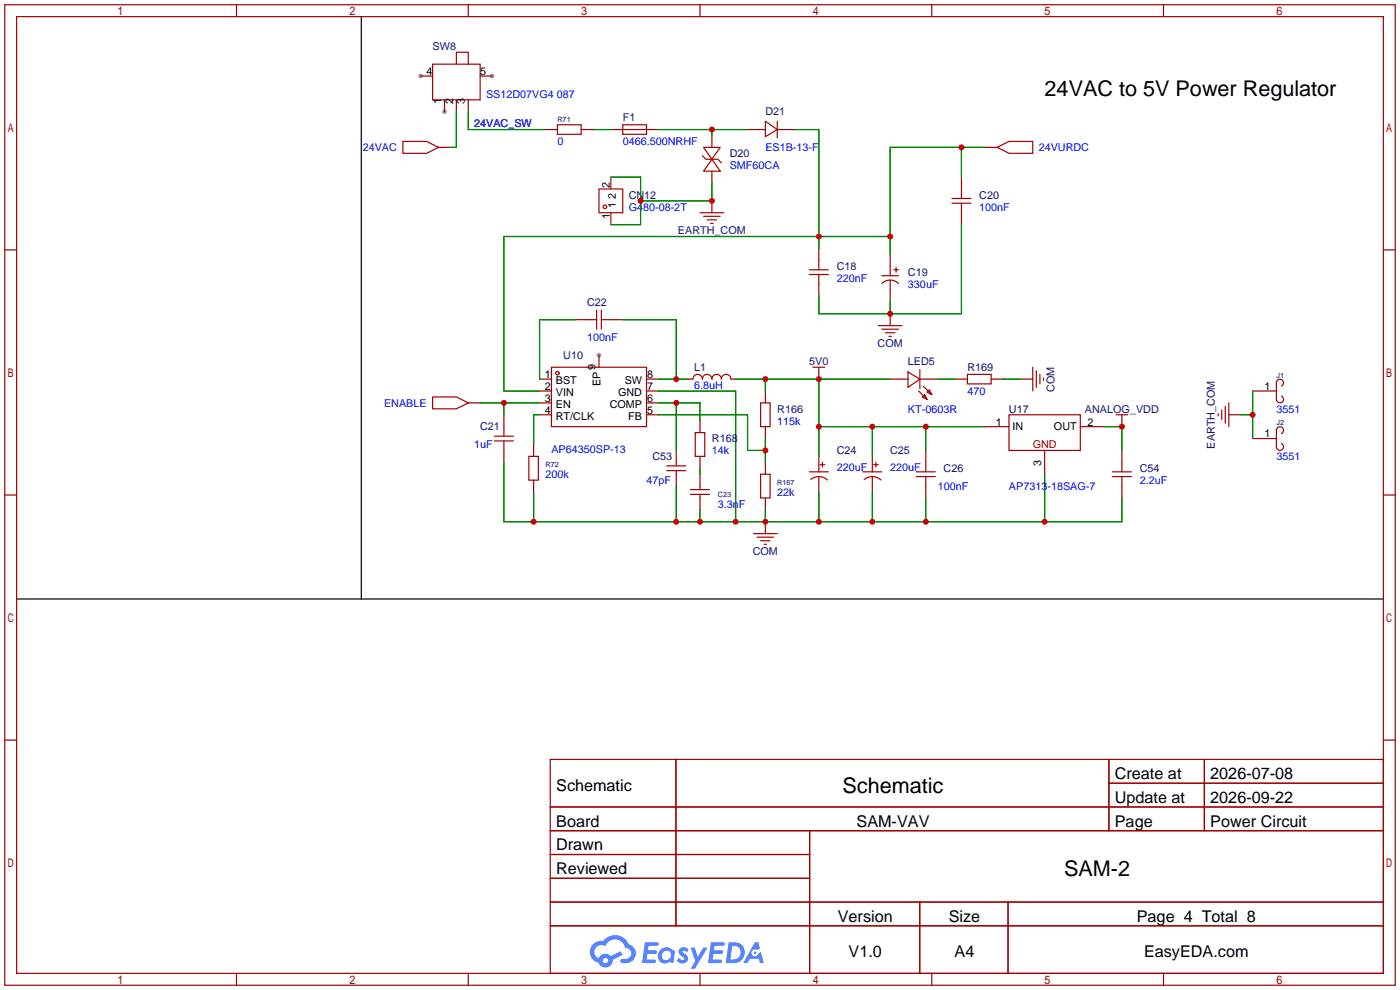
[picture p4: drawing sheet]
<svg xmlns="http://www.w3.org/2000/svg" width="299mm" height="212mm" viewBox="0 0 299 212" stroke-linecap="round" stroke-linejoin="round" font-family="sans-serif">
<g fill="#999">
<circle cx="95" cy="23.9" r=".51"/>
<circle cx="89.9" cy="16.3" r=".51"/>
<circle cx="105.2" cy="16.3" r=".51"/>
<circle cx="128" cy="75.9" r=".51"/>
</g>
<g fill="none" stroke="#a10000" stroke-width=".25">
<path d="M1 1h297.2v209.6h-297.2zM3.6 3.6h292.1v204.4h-292.1zM50.5 1v2.6M100.1 1v2.6M149.6 1v2.6M199.1 1v2.6M248.7 1v2.6M1 53.4h2.6M295.7 53.4h2.5M1 105.8h2.6M295.7 105.8h2.5M1 158.2h2.6"/>
<path d="M295.7 158.2h2.5M117.6 162.3h178.1v45.7h-178.1zM117.6 172.5h178.1M117.6 177.5h178.1M144.5 162.3v35.6M173 177.5v30.5M237 162.3v15.2M237 167.4h58.7M257.4 162.3v15.2M117.6 182.6h55.4M117.6 192.8h178.1M117.6 187.7h55.4"/>
<path d="M117.6 197.9h178.1M196.6 192.8v15.2M215.4 192.8v15.2M50.5 208v2.6M100.1 208v2.6M149.6 208v2.6M199.1 208v2.6M248.7 208v2.6"/>
</g>
<g fill="#5487ff">
<path d="M145.3 202.7a1.3 1.3 0 0 1 1.9 .3l-.4 .6a.54 .54 0 0 0-.9-.2l.1 .2a1.34 1.34 0 0 1 .9 1.8 1.47 1.47 0 0 1-2.3-.1l.5-.6 .8 .5a.31 .31 0 0 0 .4-.3 .31 .31 0 0 0-.3-.4 1.12 1.12 0 0 1-.7-1.8z"/>
<path d="M147.6 202.5h.9l.6 2 1.2-2h.9l-2.7 4.6h-.9l1-1.7z"/>
<path d="M137.8 201.4h1.7a1.31 1.31 0 0 1 1.2 .2 .4 .4 0 0 1-.3 .5l-1.8 .1-.1 .9h1.6a.4 .4 0 0 1 .4 .4 .4 .4 0 0 1-.5 .4h-1.6l-.2 1.2h1.4a.46 .46 0 0 1 .5 0 .46 .46 0 0 1 .1 .5l-.4 .2h-2.6z"/>
<path d="M151.9 201.4h1.7a1.32 1.32 0 0 1 1.2 .2 .39 .39 0 0 1-.3 .5l-1.8 .1-.1 .9h1.6a.4 .4 0 0 1 .4 .4 .4 .4 0 0 1-.4 .4h-1.7l-.2 1.2h1.4a.46 .46 0 0 1 .5 0 .46 .46 0 0 1 .1 .5l-.4 .2h-2.6z"/>
<path d="M161.3 201.4h.8l.3 1.3-.6 .4a.75 .75 0 0 0-1.1 .3 .75 .75 0 0 0 .5 1 .75 .75 0 0 0 .9-.7l.5-.2 .6 2.3h-.8l-.3-.9h-1.8l-.5 .9h-1z"/>
<path d="M155.7 201.4l-.6 4.4h1.5a2.27 2.27 0 0 0 2.6-2.2 2.27 2.27 0 0 0-2.7-2.2zM156.5 202.1a1.5 1.5 0 0 1 1.8 1.6 1.5 1.5 0 0 1-1.9 1.4h-.3z"/>
<path d="M141.2 203a1.6 1.6 0 0 0-.3 2.3 1.6 1.6 0 0 0 2.3 .2l.7 .3 .3-2.4-.1-.3-.5-.1a1.58 1.58 0 0 0-2.4 0zM141.8 203.5a.98 .98 0 0 1 1.6 .4 .98 .98 0 0 1-1.1 1.3 .94 .94 0 0 1-.9-.7 .94 .94 0 0 1 .4-1z"/>
<path d="M126.8 201.8a2.37 2.37 0 0 0 1.1 4 1.54 1.54 0 0 0 1.8 1 1.54 1.54 0 0 0 1.2-1.6l2.2-1.1-.5-.8-2 1a1.57 1.57 0 0 0-2.7 .5 1.5 1.5 0 0 1-.7-2.1 1.5 1.5 0 0 1 2.2-.5 2.23 2.23 0 0 1 2.3-1.4 2.23 2.23 0 0 1 2 1.8 1.16 1.16 0 0 1 1.2 1.1 1.16 1.16 0 0 1-1.1 1.2h-.7a.47 .47 0 0 0-.5 .4 .47 .47 0 0 0 .4 .5 2.17 2.17 0 0 0 2.5-.9 2.17 2.17 0 0 0-.3-2.7l-.8-.4a3.2 3.2 0 0 0-5.5-.7l-1.1 .1zM128.8 205.3a.6 .6 0 0 1 1.2 0 .6 .6 0 0 1-1.2 0z"/>
<circle cx="161.4" cy="203.6" r=".28"/>
</g>
<g fill="none" stroke="#a10000" stroke-width=".25">
<path d="M89.9 16.3h2.6M92.5 13.7h10.1v7.6h-10.1zM97.5 13.7v-2.5h2.6v2.5M102.6 16.3h2.6M86.1 30.2h5.1l2.5 1.3-2.5 1.3h-5.1zM93.7 31.5h2.6M95 21.3v2.6M97.5 21.3v2.6M100.1 21.3v2.6M116.6 27.7h2.5M119.1 26.7h5.1v2h-5.1zM124.2 27.7h2.5"/>
<path d="M130.6 27.7h10.1M130.6 37.8v2.6M133.1 26.7h5.1v2h-5.1zM150.1 33.3l.8 .7h2.5l.8 .8M150.4 31.5h3.5l-1.8 2.5zM152.1 34l1.8 2.6h-3.5zM152.1 29v2.5M152.1 36.6v2.5M159.8 27.7h3.8M163.6 25.9l2.5 1.8-2.5 1.5zM166.1 27.7h3.8M166.1 25.9v3.6"/>
<path d="M205.5 37.8v4.6M210.6 31.5h2.5M213.1 31.5l2.5-1.3h5.1v2.6h-5.1zM128 40.4h5.1v5.1h-5.1zM130.6 45.5v2.5M149.6 45.5h5.1M150.4 46.2h3.5M151.1 47h2.1M151.9 47.8h.5M152.1 42.9v2.6M173 58.7h4M173 57.7h4"/>
<path d="M175 53.1v4.6M175 58.7v4.5M188.5 58.9h3.5M190.2 54.4v4.5M190.2 59.9v4.6M191 57.7h1M191.5 57.2v1M203.5 43.4h4M203.5 42.4h4M205.5 43.4v4.6M117.9 78.5h20.3v12.7h-20.3zM122.9 68.3h4.6"/>
<path d="M127.5 66.3v4.1M128 75.9v2.6M128.5 68.3h4.6M128.5 66.3v4.1M173.7 78.5h2.6M175 78.5v2.5M187.7 69.6h5.1M188.5 70.4h3.5M188.5 60.6a2.54 2.54 0 0 1 3.5 0M189.2 71.1h2.1M190 71.9h.5M190.2 67.1v2.5"/>
<path d="M194.1 79.5l2.5 1.5-2.5 1.8zM196.6 79v4.1M220.7 78.5v5.1M221.5 79.2v3.6M92.5 84.8h5l2.6 1.3-2.6 1.3h-5zM100.1 86.1h2.5M105.7 93.2h4M105.7 94.2h4M107.7 88.6v4.6M107.7 94.2v4.6M113 97.5h2.1v5.1h-2.1zM114 95v2.5"/>
<path d="M115.3 81h2.6M115.3 83.6h2.6M115.3 86.1h2.6M115.3 88.6h2.6M138.2 81h2.5M138.2 83.6h2.5M138.2 86.1h2.5M138.2 88.6h2.5M142.5 99.6h4.1M144.5 96.3v3.3M147.1 81h1a1.02 1.02 0 0 1 1-1 1.02 1.02 0 0 1 1 1M148.6 92.5h2v5h-2z"/>
<path d="M149.6 89.9v2.6M149.6 97.5v2.6M150.1 81a1.02 1.02 0 0 1 1-1 1.02 1.02 0 0 1 1 1M152.1 81a1.02 1.02 0 0 1 1.1-1 1.02 1.02 0 0 1 1 1M154.2 81a1.02 1.02 0 0 1 1-1 1.02 1.02 0 0 1 1 1M156.2 81h1M162.6 86.1h2v5.1h-2zM163.6 83.6v2.5M163.6 91.2v2.5M163.6 98.8v2.5M175 97.5v3.3M175.3 99.3h1"/>
<path d="M175.8 98.8v1M186.4 97.5v3.3M186.7 99.3h1M187.2 98.8v1M190.2 81h3.9M196.3 83.6l1.8 1.7M196.6 81h3.8M197.1 84.8l.5-.5 .5 1zM197.4 82.5l1.7 1.8M197.9 96.3v4.5M198.1 83.8l.5-.5 .5 1zM204.2 81h2.6"/>
<path d="M206.8 80h5v2h-5zM210.6 91.2h5M211.8 81h2.6M215.6 88.6h15.3v7.7h-15.3zM218.2 81h2.5M222.2 80v2M223 80.8v.5M223.3 96.3v5M230.9 91.2h5.1M238.5 88.6h2.5M239.8 88.6v2.6M239.8 96.3v4.5"/>
<path d="M260.3 88.4v.5M261.1 87.6v2.1M261.9 86.9v3.5M262.6 88.6h2.6M262.6 86.1v5.1M267.7 83.6h5.1M267.7 93.7h5.1M273.9 82.5a.76 .76 0 0 0 .1-1.3 .76 .76 0 0 0-1.2 .6v3.5a.76 .76 0 0 0 1.2 .7 .76 .76 0 0 0-.1-1.4M273.9 92.7a.76 .76 0 0 0 .1-1.4 .76 .76 0 0 0-1.2 .6v3.6a.76 .76 0 0 0 1.2 .6 .76 .76 0 0 0-.1-1.3M114 102.6v2.6M142.5 100.6h4.1M144.5 100.6v3.3"/>
<path d="M147.6 105.7h4M147.6 104.6h4M149.6 101.3v3.3M149.6 105.7v3.3M161 114h5.1M161.8 114.8h3.6M162.6 101.3h2v5.1h-2zM162.6 115.6h2M163.3 116.3h.5M163.6 106.4v2.6M163.6 111.5v2.5M173 100.8h4"/>
<path d="M173.3 102.5a2.74 2.74 0 0 1 3.6 .1M175 101.9v3.3M184.4 100.8h4.1M184.7 102.5a2.74 2.74 0 0 1 3.6 .1M186.4 101.9v3.3M195.8 100.8h4.1M195.8 101.9h4.1M197.9 101.9v4.5M237.7 100.8h4.1M237.7 101.9h4.1M239.8 101.9v4.5"/>
<circle cx="129.3" cy="44.2" r=".38"/>
<circle cx="119.1" cy="79.8" r=".38"/>
</g>
<g fill="none" stroke="#008700" stroke-width=".25">
<path d="M97.5 23.9v7.6h-1.2M100.1 23.9v3.8h16.5M126.7 27.7h3.9M130.6 37.8h6.3v10.2h-6.3M140.7 27.7h19.1M152.1 27.7v1.3M152.1 39.1v3.8h-15.2M169.9 27.7h5.1v25.4M205.5 31.5v6.3M210.6 31.5h-20.4v22.9M190.2 50.5h-82.5v33.1h7.6M205.5 48v19.1h-30.5v-3.9"/>
<path d="M122.9 68.3h-7.6v12.7M133.1 68.3h11.4v12.7M190.2 64.5v2.6M102.6 86.1h12.7M107.7 86.1v2.5M107.7 98.8v12.7h132.1v-5.1M115.3 88.6h-1.3v6.4M140.7 83.6h16.5v27.9M140.7 81h6.4M140.7 88.6h19.1v7.7h3.8M140.7 86.1h8.9v3.8M144.5 86.1v10.2"/>
<path d="M157.2 81h33M163.6 81v2.6M163.6 93.7v5.1M175 81v16.5M175 91.2h35.6M186.4 91.2v6.3M197.9 91.2v5.1M200.4 81h3.8M214.4 81h3.8M236 91.2h3.8v5.1M265.2 88.6h2.5M267.7 83.6v10.1"/>
<path d="M114 105.2v6.3M144.5 103.9v7.6M149.6 100.1v1.2M149.6 109v2.5M163.6 109v2.5M175 105.2v6.3M186.4 105.2v6.3M197.9 106.4v5.1M223.3 101.3v10.2"/>
</g>
<path d="M77.2 3.6v124.4M3.6 128h292.1" fill="none" stroke="#000" stroke-width=".25"/>
<g fill="#c00">
<circle cx="152.1" cy="27.7" r=".63"/>
<circle cx="175" cy="50.5" r=".63"/>
<circle cx="190.2" cy="50.5" r=".63"/>
<circle cx="205.5" cy="31.5" r=".63"/>
<circle cx="190.2" cy="67.1" r=".63"/>
<circle cx="144.5" cy="81" r=".63"/>
<circle cx="163.6" cy="96.3" r=".63"/>
<circle cx="163.6" cy="111.5" r=".63"/>
<circle cx="157.2" cy="111.5" r=".63"/>
<circle cx="149.6" cy="111.5" r=".63"/>
<circle cx="144.5" cy="111.5" r=".63"/>
<circle cx="114" cy="111.5" r=".63"/>
<circle cx="175" cy="111.5" r=".63"/>
<circle cx="186.4" cy="111.5" r=".63"/>
<circle cx="197.9" cy="111.5" r=".63"/>
<circle cx="223.3" cy="111.5" r=".63"/>
<circle cx="144.5" cy="86.1" r=".63"/>
<circle cx="107.7" cy="86.1" r=".63"/>
<circle cx="163.6" cy="81" r=".63"/>
<circle cx="175" cy="81" r=".63"/>
<circle cx="175" cy="91.2" r=".63"/>
<circle cx="186.4" cy="91.2" r=".63"/>
<circle cx="197.9" cy="91.2" r=".63"/>
<circle cx="239.8" cy="91.2" r=".63"/>
<circle cx="267.7" cy="88.6" r=".63"/>
<circle cx="136.9" cy="42.9" r=".63"/>
<circle cx="152.1" cy="42.9" r=".63"/>
</g>
<g font-size="4.6">
<text x="223.3" y="20.4">24VAC to 5V Power Regulator</text>
<text x="180.1" y="169.4">Schematic</text>
<text x="227.4" y="187.2">SAM-2</text>
</g>
<g font-size="3.5">
<text x="238.3" y="166.5">Create at</text>
<text x="258.7" y="166.5">2026-07-08</text>
<text x="118.9" y="169.1">Schematic</text>
<text x="238.3" y="171.6">Update at</text>
<text x="258.7" y="171.6">2026-09-22</text>
<text x="118.9" y="176.7">Board</text>
<text x="183.1" y="176.7">SAM-VAV</text>
<text x="238.3" y="176.7">Page</text>
<text x="258.7" y="176.7">Power Circuit</text>
<text x="118.9" y="181.8">Drawn</text>
<text x="118.9" y="186.8">Reviewed</text>
<text x="179.1" y="197">Version</text>
<text x="202.8" y="197">Size</text>
<text x="243" y="197">Page 4 Total 8</text>
<text x="181.4" y="204.6">V1.0</text>
<text x="204" y="204.6">A4</text>
<text x="244.5" y="204.6">EasyEDA.com</text>
</g>
<g font-size="2.3" fill="#000080">
<text x="92.5" y="10.7">SW8</text>
<text x="133.1" y="26">F1</text>
<text x="163.6" y="24.7">D21</text>
<text x="156" y="33.6">D20</text>
<text x="134.4" y="42.5">CN12</text>
<text x="209.3" y="42.5">C20</text>
<text x="144.9" y="50.1">EARTH_COM</text>
<text x="178.8" y="57.7">C18</text>
<text x="194.1" y="59">C19</text>
<text x="125.5" y="65.3">C22</text>
<text x="120.4" y="76.8">U10</text>
<text x="187.6" y="74.2">COM</text>
<text x="148.3" y="79.3">L1</text>
<text x="173" y="78">5V0</text>
<text x="194.1" y="78">LED5</text>
<text x="206.8" y="79.3">R169</text>
<text x="225.3" y="83.7" transform="rotate(-90 225.3 83.7)">COM</text>
<text x="166.1" y="88.2">R166</text>
<text x="215.6" y="88.2">U17</text>
<text x="231.9" y="88.2">ANALOG_VDD</text>
<text x="102.6" y="92">C21</text>
<text x="152.1" y="94.5">R168</text>
<text x="259.6" y="95.9" transform="rotate(-90 259.6 95.9)">EARTH_COM</text>
<text x="139.4" y="98.3">C53</text>
<text x="178.8" y="97.1">C24</text>
<text x="190.2" y="97.1">C25</text>
<text x="201.7" y="100.9">C26</text>
<text x="243.6" y="100.9">C54</text>
<text x="160.9" y="118.7">COM</text>
</g>
<g font-size="2.3">
<text x="91.2" y="16">4</text>
<text x="102.6" y="16">5</text>
<text x="94.3" y="22.1" transform="rotate(-90 94.3 22.1)">1</text>
<text x="96.8" y="22.1" transform="rotate(-90 96.8 22.1)">2</text>
<text x="99.4" y="22.1" transform="rotate(-90 99.4 22.1)">3</text>
<text x="130.3" y="40.3" transform="rotate(-90 130.3 40.3)">2</text>
<text x="130.3" y="46.9" transform="rotate(-90 130.3 46.9)">1</text>
<text x="131.6" y="44.5" transform="rotate(-90 131.6 44.5)">1</text>
<text x="131.6" y="42.6" transform="rotate(-90 131.6 42.6)">2</text>
<text x="116.4" y="80.8">1</text>
<text x="116.4" y="83.3">2</text>
<text x="118.8" y="82.1">BST</text>
<text x="127.3" y="79" transform="rotate(-90 127.3 79)">9</text>
<text x="128.3" y="82.6" transform="rotate(-90 128.3 82.6)">EP</text>
<text x="133.5" y="82.1">SW</text>
<text x="138.3" y="83.3">7</text>
<text x="138.3" y="80.8">8</text>
<text x="270.2" y="83.3">1</text>
<text x="116.4" y="85.9">3</text>
<text x="116.4" y="88.4">4</text>
<text x="118.8" y="84.6">VIN</text>
<text x="118.8" y="87.1">EN</text>
<text x="118.8" y="89.7">RT/CLK</text>
<text x="130.3" y="87.1">COMP</text>
<text x="132.1" y="84.6">GND</text>
<text x="134.3" y="89.7">FB</text>
<text x="138.3" y="88.4">5</text>
<text x="138.3" y="85.9">6</text>
<text x="212.8" y="91">1</text>
<text x="216.4" y="92">IN</text>
<text x="225.2" y="92">OUT</text>
<text x="232.4" y="91">2</text>
<text x="270.2" y="93.5">1</text>
<text x="222.5" y="99.6" transform="rotate(-90 222.5 99.6)">3</text>
</g>
<g font-size="2.3" fill="#00f">
<text x="103.9" y="20.9">SS12D07VG4 087</text>
<text x="101.3" y="27.2">24VAC_SW</text>
<text x="77.5" y="32.3">24VAC</text>
<text x="119.1" y="31">0</text>
<text x="133.1" y="31">0466.500NRHF</text>
<text x="163.6" y="32.3">ES1B-13-F</text>
<text x="222" y="32.3">24VURDC</text>
<text x="156" y="36.1">SMF60CA</text>
<text x="134.4" y="45">G480-08-2T</text>
<text x="209.3" y="45">100nF</text>
<text x="178.8" y="60.2">220nF</text>
<text x="194.1" y="61.5">330uF</text>
<text x="125.5" y="72.9">100nF</text>
<text x="148.3" y="83.1">6.8uH</text>
<text x="82.1" y="86.9">ENABLE</text>
<text x="194.1" y="88.2">KT-0603R</text>
<text x="206.8" y="84.4">470</text>
<text x="272.8" y="88.2">3551</text>
<text x="101.3" y="95.8">1uF</text>
<text x="166.1" y="90.7">115k</text>
<text x="117.9" y="96.8">AP64350SP-13</text>
<text x="152.1" y="97.1">14k</text>
<text x="178.8" y="100.6">220uF</text>
<text x="190.2" y="100.6">220uF</text>
<text x="272.8" y="98.3">3551</text>
<text x="116.6" y="102.2">200k</text>
<text x="138.2" y="103.4">47pF</text>
<text x="166.1" y="106">22k</text>
<text x="200.4" y="104.7">100nF</text>
<text x="215.6" y="104.7">AP7313-18SAG-7</text>
<text x="243.6" y="103.4">2.2uF</text>
<text x="153.4" y="108.5">3.3nF</text>
</g>
<text font-size="2.3" fill="#a00000" x="220.7" y="95.8">GND</text>
<g font-size="1.6" fill="#000080">
<text x="119.1" y="26.1">R71</text>
<text x="272.8" y="80.7">J1</text>
<text x="272.8" y="90.9">J2</text>
<text x="116.6" y="99.8">R72</text>
<text x="153.4" y="106.1">C23</text>
<text x="166.1" y="103.6">R167</text>
</g>
</svg>
